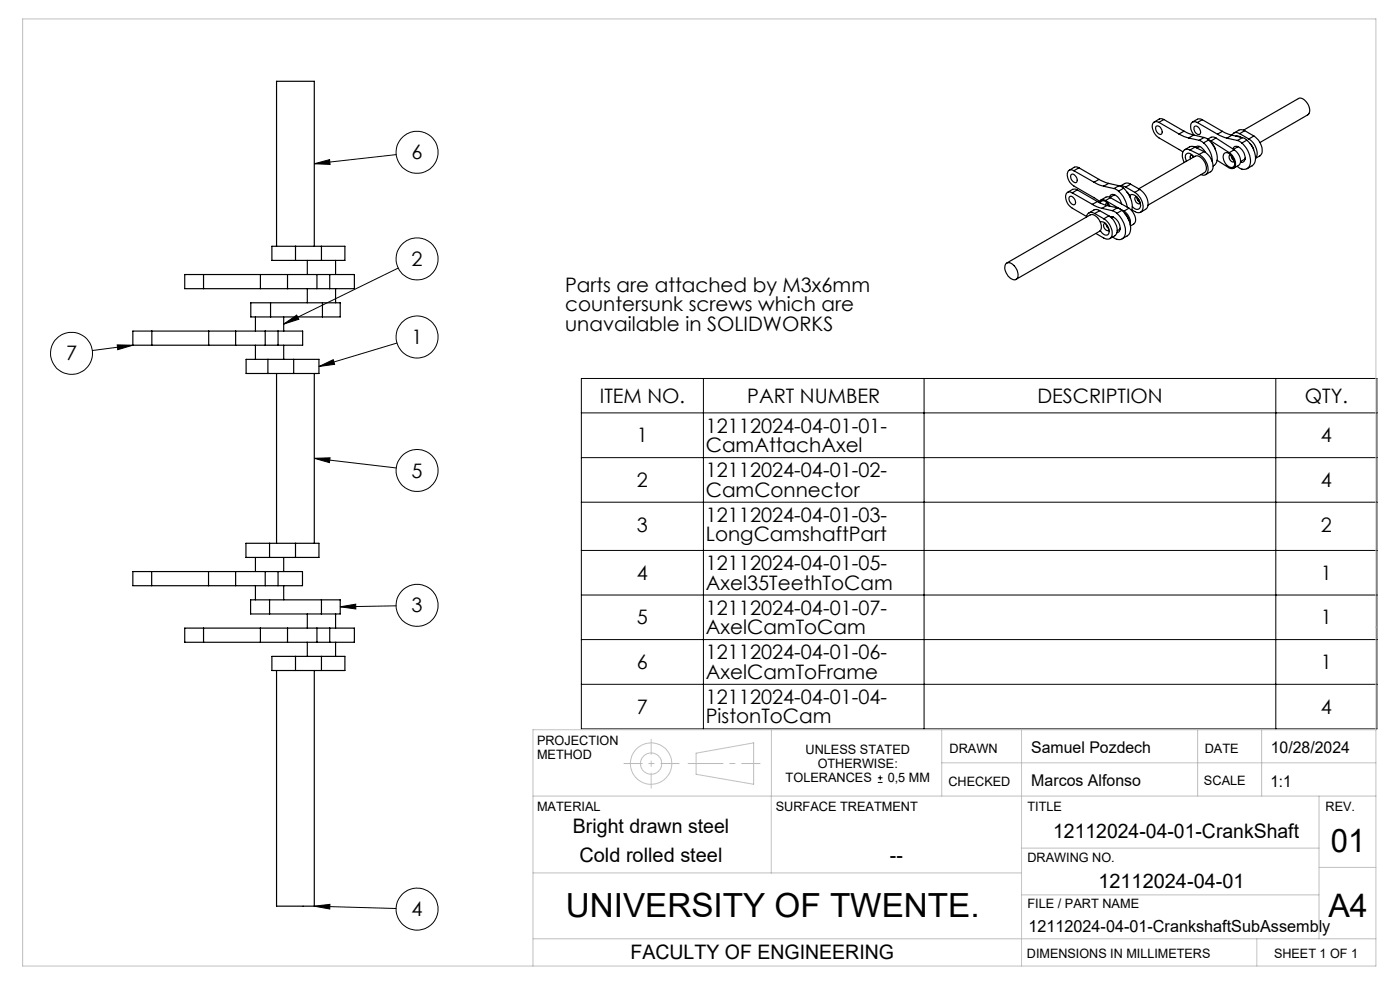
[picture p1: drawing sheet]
<svg xmlns="http://www.w3.org/2000/svg" width="297mm" height="210mm" viewBox="0 0 297 210" stroke-linecap="round" stroke-linejoin="round" font-family="sans-serif">
<g fill="none" stroke="#000" stroke-width=".25">
<path d="M227.2 37.1a1.02 1.02 0 0 1 1.3 1.1 .5 .5 0 0 1-.4 .6 .5 .5 0 0 1-.6-.4l-.3-.7zM227.8 36.2a.89 .89 0 0 0-1.1 0 .89 .89 0 0 0-.3 1l.4 1.1 .7 1 5.8 3.4M227.8 36.2l4.3 2.5M228.9 35.6l-.9-.2-1.2 .7M228.9 35.6l-1.1 .6M228.9 35.6l4.3 2.5M232.1 38.7l2 .8M233.2 38.1l2 .8M233.2 38.1l-1.1 .6M234.1 39.5l2.2 .5M235.2 38.9l-1.1 .6M235.2 38.9l2.2 .5"/>
<path d="M236.3 40l1 .6M237.4 39.4l1 .5M237.4 39.4l-1.1 .6M237.7 39.5l.5-.1 .6 .3M238.4 39.9a5 5 0 0 1 1.7 4.7M238.4 39.9l-1.1 .7M238.8 39.7l1.9 1.1M239.9 39.1l-.7-.3a2.18 2.18 0 0 0-1.5 .7M239.9 39.1l-1.1 .6M239.9 39.1l1.9 1.1M245.3 26.8a1.09 1.09 0 0 1 1 .5 1.09 1.09 0 0 1 0 1.2 1.25 1.25 0 0 1-1-1.7zM245.9 26a.91 .91 0 0 0-1.1-.1 .91 .91 0 0 0-.4 1.1l.4 1.1 .8 .9 5.3 3.2"/>
<path d="M245.9 26l4.2 2.4M246.9 25.4l-.8-.2-1.2 .7M246.9 25.4l-1 .6M246.9 25.4l4.3 2.4M250.1 28.4l2.1 .9M251.2 27.8l2 .8M251.2 27.8l-1.1 .6M252.2 29.3l2.2 .5M252.4 31.8a1.04 1.04 0 0 0-1.1 0 1.04 1.04 0 0 0-.5 1.1l.4 1.6M252.4 31.8l2 1M252.9 32.9l-.4 .2 .1 .6M253 33l.1 .4"/>
<path d="M253.2 33.3l-.2-.3a.84 .84 0 0 0-1.1-.5 .84 .84 0 0 0-.4 1.2l.2 .5M253.2 28.6l-1 .7M253.2 28.6l2.2 .6M253.4 26.8a1.09 1.09 0 0 1 1.1 .5 1.09 1.09 0 0 1 0 1.2 1.21 1.21 0 0 1-1.1-1.7zM253.5 31.2l-.9-.1-1.3 .7M253.5 31.2l-1.1 .6M253.5 31.2l1.9 1M253.6 31.2a1.46 1.46 0 0 1 2 .9l.1 .2M254 26a.89 .89 0 0 0-1.1-.1 .89 .89 0 0 0-.3 1.1l.2 .8 .5 .9M254 26l4.3 2.5M254.4 29.8l.9 .5M254.4 32.8a3.3 3.3 0 0 1 1.6 4.1 .98 .98 0 0 1-1.2 .1"/>
<path d="M254.5 31.1h.1M254.5 31.1l-.6 .3M255.1 25.4l-.9-.2-1.2 .7M255.1 25.4l-1.1 .6M255.1 25.4l4.2 2.5M255.3 30.3a5.6 5.6 0 0 1 1.9 4M255.4 29.2l1 .5M255.4 32.2a3.3 3.3 0 0 1 1.7 4l-1.3 .8M255.4 29.2l-1 .6M255.4 32.2l-1 .6M256.4 29.7l.5 .2M256.4 29.7a5 5 0 0 1 1.7 4.8l-.7 .7"/>
<path d="M256.4 29.7l-1.1 .6M256.9 29.9l3.9 2.5M257.1 30.4l.5 .7 .2 .7M258 29.3l-.3-.2a1.38 1.38 0 0 0-1.5 .4M258 29.3l-1.1 .6M258 29.3l3.8 2.5M258.3 28.5l2 .8M259.3 27.9l2 .8M259.3 27.9l-1 .6M259.7 32.6a1.32 1.32 0 0 1 1.8 .8 1.38 1.38 0 0 1-.1 2.1 2.15 2.15 0 0 1-1.7-2.9zM260.3 29.3l2.2 .5M260.8 32.4a2.64 2.64 0 0 1 1.1 3.2l-.4 .2-.6-.1-2.7-1.7"/>
<path d="M261.1 32.8a.72 .72 0 0 0-.4 .7 .72 .72 0 0 0 .4 .6l.6 .3 .2-.2M261.2 32.9l.2 .8 .4 .4M261.3 33.1l.2 .5 .3 .3M261.3 28.7l-1 .6M261.3 28.7l2.3 .5M261.5 31.6a.93 .93 0 0 1 .9-.6 .93 .93 0 0 1 .8 .5 1.96 1.96 0 0 1 .5 2.9h-.5M261.8 31.8a2.58 2.58 0 0 1 1.2 3.1l-1.3 .8M261.8 31.8l-1 .6M262.1 28.9l.6-.1 .5 .3M262.5 29.8l1 .5M262.6 31.1h.1M262.6 31.1l-.9 .6"/>
<path d="M263 28.4l-.3-.2a.88 .88 0 0 0-1.3 .5M263 28.4l1.9 1.1M263.5 30.3a4.5 4.5 0 0 1 1.4 5.1 1.69 1.69 0 0 1-2.4-.1M263.6 29.2l.9 .5M263.6 29.2l-1.1 .6M263.8 27.6l11.6-6.7a1.79 1.79 0 0 1 2.1 1.2 1.65 1.65 0 0 1-.1 2.3l-10.1 5.8M264.1 27.7l-1-.2-1.3 .7M264.1 27.7l-1.1 .7M264.1 27.7l1.9 1.1M264.1 33.8h.1M264.1 33.7l-.9 .6M264.5 29.7a5 5 0 0 1 1.7 4.8 2.54 2.54 0 0 1-1.6 1.3"/>
<path d="M264.5 29.7l-1 .6M264.9 29.5a3.5 3.5 0 0 1 1.6 3.8l-.2 .2M265.2 30.5l.7 .9 .1 .4M266 28.8a3.5 3.5 0 0 1 1.6 3.9l-.3 .4-1 .5M266 28.8l-1.1 .7M43.2 58.2h-4v3h4M43.2 58.2h12M43.2 58.2v3M55.2 58.2h5.8M55.2 58.2v3M58.7 52.2v-35h8v35M61 58.2v3"/>
<path d="M61 58.2h6.2M62.7 52.2h-5v3h5M62.7 52.2v3M62.7 52.2h5.5M62.7 55.2h5.5M65.2 55.2v3M67.2 58.2h2.8M67.2 58.2v3M68.2 52.2h5v3h-5M68.2 52.2v3M70 58.2h5.2v3h-5.2M70 58.2v3"/>
<path d="M71.2 55.2v3M213.4 56l.2-.2a2.17 2.17 0 0 1 2.3 2l.1 .3a.93 .93 0 0 1-.4 1.1 .93 .93 0 0 1-1.2-.2 2.64 2.64 0 0 1-1-3zM213.6 55.8l17.6-10.2a1.93 1.93 0 0 1 2.3 1.6l.1 1.1-.2 .7-17.9 10.3M226.9 41.8a1.02 1.02 0 0 1 1.3 1.2l-.1 .3a1.02 1.02 0 0 1-1.3-1.2zM227.5 40.9a.89 .89 0 0 0-1.1 0 .89 .89 0 0 0-.3 1l.3 1.1 .5 .7 3.6 2.2M227.5 40.9l4.2 2.4M228.5 40.3l-.5-.2-.5 .1-1 .6M228.5 40.3l-1 .6M228.5 40.3l4.3 2.4M231.7 43.3l2.1 .9M232.2 45.3a1.03 1.03 0 0 0-1.1-.2 1.03 1.03 0 0 0-.6 .9M232.2 45.3l2 1.1"/>
<path d="M232.8 42.7l2 .9M232.8 42.7l-1.1 .6M233.3 44.7l-.9-.3-1.4 .8M233.3 44.7l-1.1 .6M233.3 44.7l1.9 1.1M233.4 43.1a.88 .88 0 0 1 .8-.6 .88 .88 0 0 1 .8 .6l.4 .6M233.4 47.1a1.86 1.86 0 0 1 1.8 2.5 .93 .93 0 0 1-1.6-.4l-.2-.3M233.8 44.2l2.2 .5M234.2 46.4a3.5 3.5 0 0 1 1.6 3.9 1.07 1.07 0 0 1-1.6 .2l-1.7-1M234.5 47.4a.73 .73 0 0 0-.4 .7 .73 .73 0 0 0 .4 .6l.4 .2 .4-.2M234.5 42.5l-.3-.1a.76 .76 0 0 0-1 .6M234.5 42.5l3.9 2.3"/>
<path d="M234.6 47.5l.3 .7 .3 .3M234.8 47.8v.3M234.8 43.6l-1 .6M234.8 43.6l2.2 .5M234.9 43l-.2 .1-.1 .4M235 43.1l.1 .5M235.2 43.3l.1 .4M235.2 45.8a3.6 3.6 0 0 1 1.6 3.9l-.3 .3-1.1 .6M235.2 45.8l-1 .6M235.4 41.8a.91 .91 0 0 1 .8-.6 .91 .91 0 0 1 .9 .5l.5 .6 .3 1M235.5 46a2.31 2.31 0 0 1 2.1 2.4v.3a.66 .66 0 0 1-.6 .6M235.6 41.9l-.8-.1-1.3 .6"/>
<path d="M235.6 41.9l-1.1 .6M235.6 41.9l3.9 2.3M236 44.7l.9 .6M236.1 46l-.1 .1M236.1 46l-.3 .2M236.4 41.3v.1M236.5 41.3l-1 .6M236.9 45.3a4.8 4.8 0 0 1 1.7 4.8 1.63 1.63 0 0 1-2.6 .2M237 44.1l1 .5M237 44.1l-1 .6M237.3 40.6a5.8 5.8 0 0 1 1.8 3.3M237.6 48.6v.1"/>
<path d="M237.6 48.6l-.6 .4M238 44.6a4.5 4.5 0 0 1 1.5 5.1l-1.4 1M238 44.6l-1.1 .7M238.4 44.8a2.99 2.99 0 0 1 1.4 2.9M238.7 45.4l.4 .5 .4 .8M239 40.7l.6 .7 .2 .6M239.5 44.2a2.74 2.74 0 0 1 1.2 3.1l-.9 .6M239.5 44.2l-1.1 .6M239.6 41.5a1.05 1.05 0 0 1 1.7 .4 1.68 1.68 0 0 1 .2 2.5l-.7-.1-.6-.5M240.7 40.8a3.5 3.5 0 0 1 1.6 3.9 1.05 1.05 0 0 1-1.6 .2l-.6-.4M241.1 41.7h-.1a.86 .86 0 0 0-.1 1.1 .86 .86 0 0 0 1 .3M241.2 41.8l.1 .6 .6 .6"/>
<path d="M241.3 41.9l.1 .6 .4 .4M241.5 42.2l.2 .3M241.5 40.1l12-6.9a2.08 2.08 0 0 1 2.3 1.8l.1 1-.4 .6-12 6.9M241.8 40.2a3.5 3.5 0 0 1 1.6 3.9l-1.4 .9M241.8 40.2l-1.1 .6M32.2 70.2h-4v3h4M32.2 70.2h12.1M32.2 73.2h12.1M32.2 70.2v3M43.2 61.2h12M44.3 70.2h5.7M44.3 73.2h5.7"/>
<path d="M44.3 70.2v3M50 70.2v3M50 70.2h6.3M50 73.2h6.3M54.2 67.2v3M54.2 73.2v3M55.2 61.2h5.8M56.3 70.2h2.7M56.3 73.2h2.7M56.3 70.2v3M56.8 76.2h-4.6v3h4.6M56.8 76.2v3"/>
<path d="M56.8 79.2h5.5M56.8 76.2h5.5M57.4 64.2h-4.2v3h4.2M57.4 64.2v3M57.4 67.2h11M57.4 64.2h11M58.7 79.2v36M59 70.2h5.2v3h-5.2M59 70.2v3M60.2 67.2v3M60.2 73.2v3M61 61.2h6.2"/>
<path d="M62.3 76.2h5.4v3h-5.4M62.3 76.2v3M65.2 61.2v3M66.7 79.2v36M67.2 61.2h2.8M68.4 64.2h3.8v3h-3.8M68.4 64.2v3M71.2 61.2v3M54.2 118.2v3M57.2 115.2h-5v3h5M57.2 115.2v3M57.2 115.2h5.5"/>
<path d="M57.2 118.2h5.5M60.2 118.2v3M62.7 115.2h5v3h-5M62.7 115.2v3M32.2 121.2h-4v3h4M32.2 121.2v3M32.2 124.2h12M32.2 121.2h12M43.2 133.2h-4v3h4M43.2 133.2v3M43.2 136.2h12M43.2 133.2h12"/>
<path d="M44.2 124.2h5.8M44.2 121.2h5.8M44.2 121.2v3M50 121.2v3M50 124.2h6.3M50 121.2h6.3M54.2 124.2v3M55.2 136.2h5.8M55.2 133.2h5.8M55.2 133.2v3M56.3 124.2h2.7M56.3 121.2h2.7"/>
<path d="M56.3 121.2v3M57.2 127.2h-4v3h4M57.2 127.2v3M57.2 127.2h11M57.2 130.2h11M59 121.2h5.2v3h-5.2M59 121.2v3M60.2 124.2v3M61 133.2v3M61 136.2h6.2M61 133.2h6.2M62.7 139.2h-5v3h5"/>
<path d="M62.7 139.2v3M62.7 139.2h5.5M65.2 130.2v3M65.2 136.2v3M67.2 136.2h2.8M67.2 133.2h2.8M67.2 133.2v3M68.2 127.2h4v3h-4M68.2 139.2h5v3h-5M68.2 127.2v3M68.2 139.2v3M70 133.2h5.2v3h-5.2"/>
<path d="M70 133.2v3M71.2 130.2v3M71.2 136.2v3M58.7 142.2v50h8v-50M62.7 142.2h5.5"/>
</g>
<g fill="none" stroke="#000" stroke-width=".21">
<path d="M66.7 34.7l3.2-.8 .1 1zM84.1 32.8l-17.4 1.9M84.5 56.9l-24.3 11.8M24.9 73.2h3.3l-3.2 1zM28.2 73.2l-8.6 1.2M60.2 68.7l2.7-1.9 .5 .9zM67.7 77.7l3-1.4 .3 1zM84.2 72.8l-16.5 4.9M66.7 97.2l3.3-.1-.1 1zM66.7 97.2l17.4 2.1M123.3 80.3h168.8v74.3h-168.8zM123.3 87.6h168.8"/>
<path d="M123.3 97.1h168.8M149.2 80.3v74.3M196 80.3v74.3M270.7 80.3v74.3M123.3 106.5h168.8M123.3 116.8h168.8M72.2 128.7l3.3-.5v1zM84 128.5l-11.8 .2M123.3 126.2h168.8M123.3 135.7h168.8M123.3 145.2h168.8M186.2 166h1"/>
<path d="M186.2 165h1M186.7 164.5v1M66.7 192.2l3.3-.4v1zM66.7 192.2l17.3 .5"/>
<circle cx="88.5" cy="32.3" r="4.4"/>
<circle cx="88.5" cy="54.9" r="4.4"/>
<circle cx="15.2" cy="75" r="4.4"/>
<circle cx="88.5" cy="71.5" r="4.5"/>
<circle cx="88.5" cy="99.8" r="4.4"/>
<circle cx="88.5" cy="128.4" r="4.4"/>
<circle cx="88.5" cy="192.9" r="4.4"/>
</g>
<g fill="none" stroke="#c0c0c0" stroke-width=".21">
<path d="M4.8 4h287.1v200.9h-287.1zM147.7 159.8l12.2-2.2v8.8l-12.2-2.2zM163.7 154.8v14.1M199.8 154.8v14.1M216.7 154.8v50.1M254.1 154.8v14.1M267.7 154.8v14.1M291.9 154.8h-178.8v50.1M113.1 168.9h178.8M163.6 168.9v16.3M199.8 161.8h92.1M216.7 179.9h63.1"/>
<path d="M279.8 168.9v30.2M113.1 185.2h103.6M113.1 199.1h178.8M216.7 189.8h63.1M266.6 199.1v5.8M279.8 184h12.1"/>
<circle cx="138.1" cy="162" r="4.4"/>
<circle cx="138.1" cy="162" r="2.26"/>
</g>
<path d="M138.1 156.7v10.5" fill="none" stroke="#c0c0c0" stroke-width=".21" stroke-dasharray="15.2 1.3 1.3 1.3" stroke-dashoffset="11.9" stroke-linecap="butt"/>
<path d="M132.3 162h11.8" fill="none" stroke="#c0c0c0" stroke-width=".21" stroke-dasharray="15.2 1.3 1.3 1.3" stroke-dashoffset="11.2" stroke-linecap="butt"/>
<path d="M145.9 162h15.4" fill="none" stroke="#c0c0c0" stroke-width=".21" stroke-dasharray="15.2 1.3 1.3 1.3" stroke-dashoffset="7.7" stroke-linecap="butt"/>
<path d="M66.7 34.7l3.2-.8 .1 1zM60.2 68.7l2.7-1.9 .5 .9zM67.7 77.7l3-1.4 .3 1zM66.7 97.2l3.3-.1-.1 1zM72.2 128.7l3.3-.5v1zM66.7 192.2l3.3-.4v1zM24.9 73.2h3.3l-3.2 1z" fill="#000"/>
<text font-size="7.1" x="120" y="194.5">UNIVERSITY OF TWENTE.</text>
<g font-size="6.9">
<text x="282.3" y="180.7">01</text>
<text x="281.8" y="194.5">A4</text>
</g>
<g font-size="4.2">
<text x="87.3" y="33.8">6</text>
<text x="87.3" y="56.4">2</text>
<text x="119.9" y="61.8">Parts are attached by M3x6mm</text>
<text x="119.9" y="66">countersunk screws which are</text>
<text x="119.9" y="70.2">unavailable in SOLIDWORKS</text>
<text x="14" y="76.4">7</text>
<text x="87.3" y="73">1</text>
<text x="127.3" y="85.5">ITEM NO.</text>
<text x="158.5" y="85.5">PART NUMBER</text>
<text x="220.1" y="85.5">DESCRIPTION</text>
<text x="276.8" y="85.5">QTY.</text>
<text x="135.1" y="93.9">1</text>
<text x="149.7" y="91.8">12112024-04-01-01-</text>
<text x="149.7" y="95.9">CamAttachAxel</text>
<text x="280.2" y="93.9">4</text>
<text x="87.3" y="101.3">5</text>
<text x="149.7" y="101.3">12112024-04-01-02-</text>
<text x="135.1" y="103.3">2</text>
<text x="149.7" y="105.4">CamConnector</text>
<text x="280.2" y="103.3">4</text>
<text x="135.1" y="112.8">3</text>
<text x="149.7" y="110.7">12112024-04-01-03-</text>
<text x="280.2" y="112.8">2</text>
<text x="149.7" y="114.8">LongCamshaftPart</text>
<text x="135.1" y="123">4</text>
<text x="149.7" y="120.9">12112024-04-01-05-</text>
<text x="149.7" y="125">Axel35TeethToCam</text>
<text x="280.2" y="123">1</text>
<text x="87.3" y="129.9">3</text>
<text x="149.7" y="130.4">12112024-04-01-07-</text>
<text x="135.1" y="132.5">5</text>
<text x="149.7" y="134.5">AxelCamToCam</text>
<text x="280.2" y="132.5">1</text>
<text x="135.1" y="141.9">6</text>
<text x="149.7" y="139.9">12112024-04-01-06-</text>
<text x="149.7" y="144">AxelCamToFrame</text>
<text x="280.2" y="141.9">1</text>
<text x="149.7" y="149.3">12112024-04-01-04-</text>
<text x="135.1" y="151.4">7</text>
<text x="149.7" y="153.5">PistonToCam</text>
<text x="280.2" y="151.4">4</text>
<text x="121.5" y="176.6">Bright drawn steel</text>
<text x="223.4" y="177.7">12112024-04-01-CrankShaft</text>
<text x="122.9" y="182.9">Cold rolled steel</text>
<text x="188.8" y="182.9">--</text>
<text x="233" y="188.3">12112024-04-01</text>
<text x="87.3" y="194.3">4</text>
<text x="133.8" y="203.4">FACULTY OF ENGINEERING</text>
</g>
<text font-size="3.5" x="218.2" y="197.6">12112024-04-01-CrankshaftSubAssembly</text>
<g font-size="3.4">
<text x="218.8" y="159.7">Samuel Pozdech</text>
<text x="269.6" y="159.7">10/28/2024</text>
<text x="218.8" y="166.7">Marcos Alfonso</text>
<text x="269.5" y="166.9">1:1</text>
</g>
<g font-size="2.7">
<text x="113.9" y="158">PROJECTION</text>
<text x="113.9" y="161">METHOD</text>
<text x="170.9" y="159.9">UNLESS STATED</text>
<text x="201.4" y="159.7">DRAWN</text>
<text x="255.6" y="159.6">DATE</text>
<text x="166.7" y="165.9">TOLERANCES</text>
<text x="173.5" y="162.9">OTHERWISE:</text>
<text x="188.3" y="165.9">0,5 MM</text>
<text x="201.2" y="166.6">CHECKED</text>
<text x="255.4" y="166.6">SCALE</text>
<text x="113.9" y="172">MATERIAL</text>
<text x="164.6" y="172">SURFACE TREATMENT</text>
<text x="218" y="172">TITLE</text>
<text x="281.2" y="172">REV.</text>
<text x="218" y="182.9">DRAWING NO.</text>
<text x="218" y="192.7">FILE / PART NAME</text>
<text x="217.9" y="203.2">DIMENSIONS IN MILLIMETERS</text>
<text x="270.3" y="203.2">SHEET 1 OF 1</text>
</g>
</svg>
